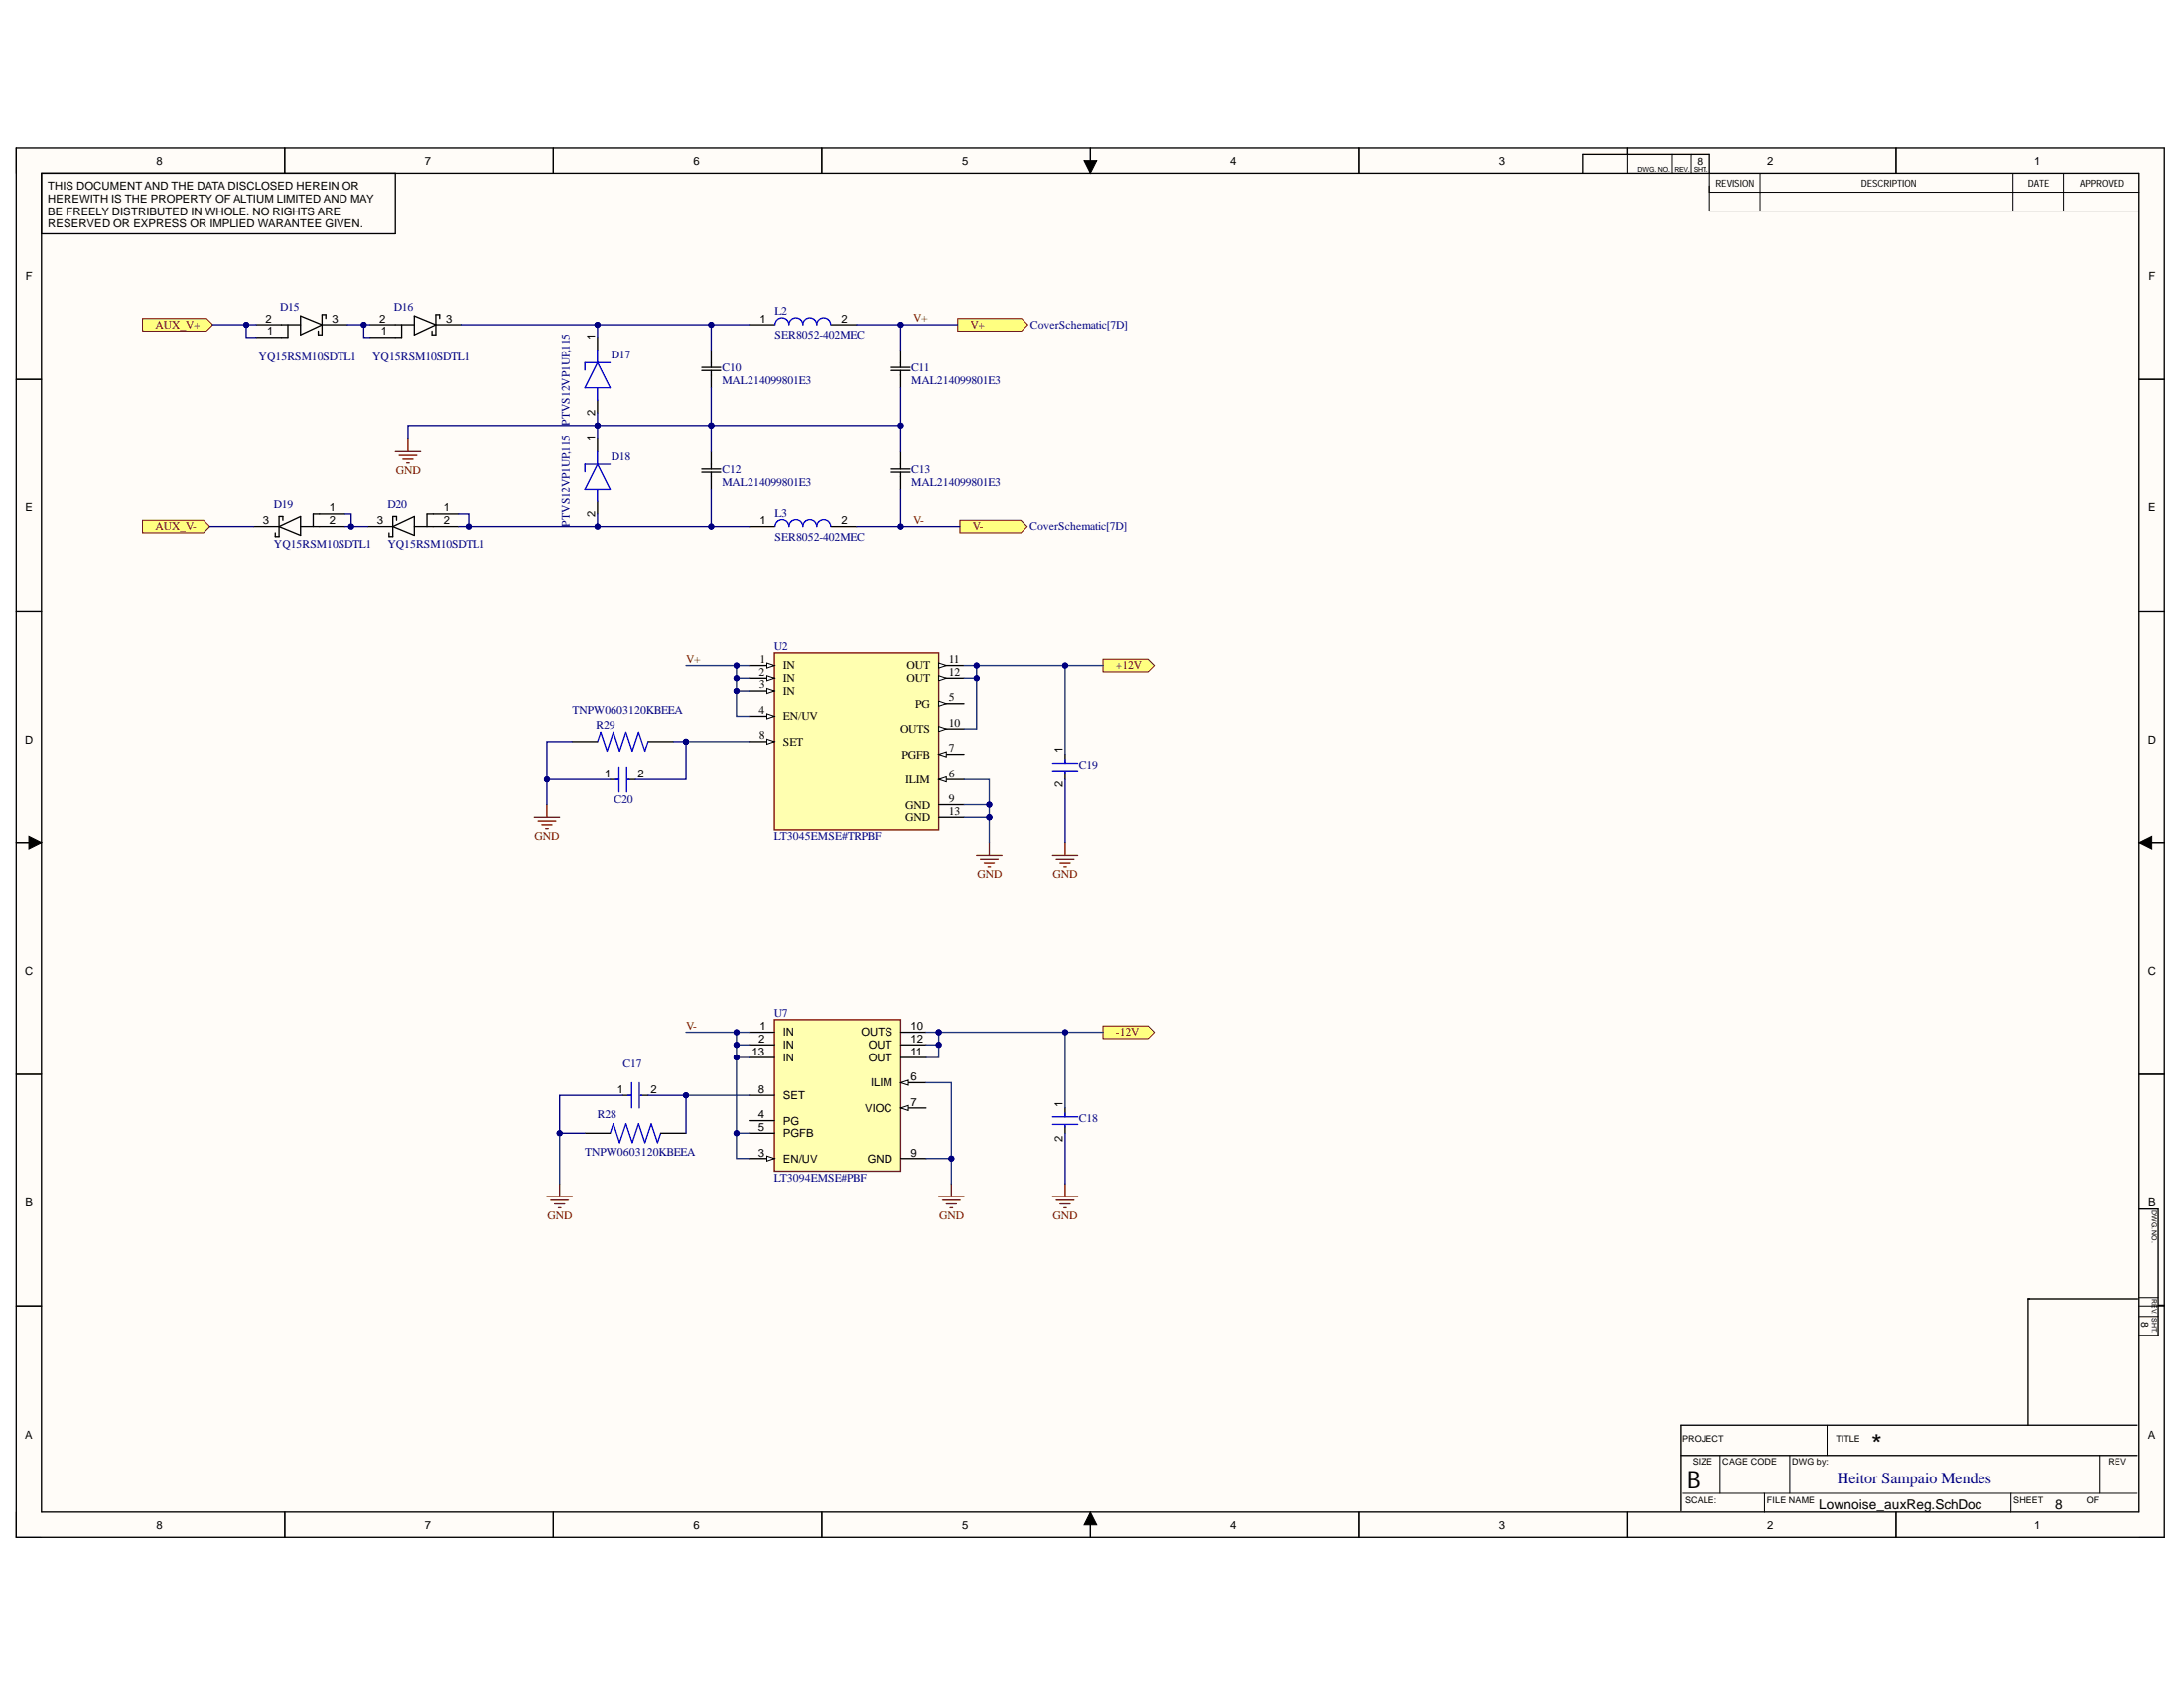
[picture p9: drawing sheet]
<svg xmlns="http://www.w3.org/2000/svg" width="279mm" height="216mm" viewBox="0 0 279 216" stroke-linecap="round" stroke-linejoin="round" font-family="sans-serif">
<g fill="#fffcf8">
<path d="M2.1 18.9h274.8v177.8h-274.8z" fill-rule="evenodd"/>
<path d="M5.3 22.1h268.4v171.3h-268.4z" fill-rule="evenodd"/>
</g>
<g fill="none" stroke="#000" stroke-width=".13">
<path d="M2.1 18.9v3.2M36.4 18.9v3.2M70.8 18.9v3.2M105.1 18.9v3.2M139.5 18.9v3.2M173.9 18.9v3.2M208.2 18.9v3.2M213.9 19.7v2.4M216.3 19.7v2.4M242.6 18.9v3.2M138.7 20.5h1.6l-.8 1.6zM218.7 22.1v4.9h55"/>
<path d="M218.7 24.6h55M225.2 22.1v4.9M257.5 22.1v4.9M264 22.1v4.9M2.1 48.5h3.2M273.7 48.5h3.2M2.1 78.2h3.2M273.7 78.2h3.2M2.1 107.8h3.2M3.7 107l1.6 .8-1.6 .8zM273.7 107.8l1.6-.8v1.6zM273.7 107.8h3.2"/>
<path d="M2.1 137.4h3.2M273.7 137.4h3.2M2.1 167h3.2M273.7 167h3.2M273.7 168.4h2.4M273.7 166h2.4M2.1 193.4v3.3h3.2M36.4 193.4v3.3M70.8 193.4v3.3M105.1 193.4v3.3M139.5 193.4l.8 1.6h-1.6zM139.5 193.4v3.3"/>
<path d="M173.9 193.4v3.3M208.2 193.4v3.3M215.2 191h58.2M220.1 186.2v4.8M225.7 191v2.4M229 186.2v4.8M233.7 182.3v3.9M242.6 193.4v3.3M257.3 191v2.4M268.6 186.2v4.8M273.7 196.7h3.2"/>
</g>
<g fill="none" stroke="#000" stroke-width=".17">
<path d="M2.1 18.9h274.8v177.7h-274.8zM36.4 18.9v3.2M70.8 18.9v3.2M105.1 18.9v3.2M139.5 18.9v3.2M173.9 18.9v3.2M208.2 18.9v.8M242.6 18.9v3.2M5.3 22.1h268.4v171.3h-268.4zM50.6 22.1v7.8h-45.3M202.5 22.1v-2.4h16.2v2.4M2.1 48.5h3.2"/>
<path d="M32.8 41.5h5.6M36.8 41.5v1.7h-4M38.4 40.4l2.8 1.1-2.8 1.3zM41.2 41.5h3.2M41.7 40.7v-.5h-.5v2.6h-.5v-.5M47.3 41.5h5.7M51.4 41.5v1.7h-4.1M53 40.4l2.7 1.1-2.7 1.3zM55.7 41.5h3.3M56.2 40.7v-.5h-.5v2.6h-.4v-.5M76.4 43.2v1.6M76.4 51.2v1.6"/>
<path d="M76.4 56.1v1.6M89.8 47.4h2.4M89.8 47h2.4M89.8 59.9h2.4M91 44.8v2.2M91 47.4v2.2M91 57.7v2.2M95.8 41.5h3.3M106.4 41.5h3.2M114 47.4h2.5M114 47h2.5M114 59.9h2.5"/>
<path d="M115.2 44.8v2.2M115.2 47.4v2.2M115.2 57.7v2.2M273.7 48.5h3.2M2.1 78.2h3.2M32.5 67.4h3.2M35.7 67.4l2.7-1.3v2.4zM36.2 66.6v-.5h-.5v2.6h-.5v-.5M38.4 67.4h5.7M44.1 65.8h-4v1.6M47 67.4h3.3M50.3 67.4l2.7-1.3v2.4z"/>
<path d="M50.7 66.6v-.5h-.4v2.6h-.5v-.5M53 67.4h5.7M58.7 65.8h-4.1v1.6M76.4 64.2v1.6M89.8 60.3h2.4M91 60.3v2.2M95.8 67.4h3.3M106.4 67.4h3.2M114 60.3h2.5M115.2 60.3v2.2M273.7 78.2h3.2M2.1 107.8h3.2"/>
<path d="M273.7 107.8h3.2M2.1 137.4h3.2M273.7 137.4h3.2M273.7 154.6h2.4v16.2h-2.4M2.1 167h3.2M273.5 166.1h-14v16.2M276.1 166.9h.8M36.4 193.4v3.3M70.8 193.4v3.3M105.1 193.4v3.3M139.5 193.4v3.3M173.9 193.4v3.3"/>
<path d="M208.2 193.4v3.3M215 186.2h58.4M242.6 193.4v3.3M273.4 182.3h-58.4v11"/>
</g>
<path d="M138.7 20.5h1.6l-.8 1.6zM3.7 107l1.6 .8-1.6 .8zM273.7 107.8l1.6-.8v1.6zM139.5 193.4l.8 1.6h-1.6z" fill="#000"/>
<g fill="none" stroke="#00f" stroke-width=".17">
<path d="M76.4 46.4l1.7 3.2h-3.3zM76.4 44.8v1.6M76.4 49.6v1.6M76.4 57.7v1.6M76.4 59.3l1.7 3.2h-3.3zM78.1 46.4h-3.3v1M78.1 59.3h-3.3v1M99.2 41.5a.89 .89 0 0 1 .8-.9 .89 .89 0 0 1 .9 .9 .89 .89 0 0 1 .9-.9 .89 .89 0 0 1 .9 .9 .89 .89 0 0 1 .9-.9 .89 .89 0 0 1 .9 .9 .89 .89 0 0 1 .9-.9 .89 .89 0 0 1 .9 .9M76.4 62.5v1.7M100.9 67.4a.89 .89 0 0 0-.9-.9 .89 .89 0 0 0-.8 .9M102.7 67.4a.89 .89 0 0 0-.9-.9 .89 .89 0 0 0-.9 .9M104.5 67.4a.89 .89 0 0 0-.9-.9 .89 .89 0 0 0-.9 .9"/>
<path d="M106.3 67.4a.89 .89 0 0 0-.9-.9 .89 .89 0 0 0-.9 .9"/>
</g>
<path d="M50.6 57.7h3.2M51.1 58.2h2.2M51.5 58.7h1.3M52 59.1h.4M52.2 56.1v1.6" fill="none" stroke="#800000" stroke-width=".17"/>
<path d="M18.2 40.7h8.2l.8 .8-.8 .8h-8.2z" fill-rule="evenodd" fill="#ffff80"/>
<path d="M18.2 40.7h8.2l.8 .8-.8 .8h-8.2z" fill="none" stroke="#800000" stroke-width=".13"/>
<path d="M18.2 66.6h7.8l.8 .8-.8 .8h-7.8z" fill-rule="evenodd" fill="#ffff80"/>
<path d="M18.2 66.6h7.8l.8 .8-.8 .8h-7.8z" fill="none" stroke="#800000" stroke-width=".13"/>
<path d="M141.1 131.2h5.8l.8 .8-.8 .8h-5.8z" fill-rule="evenodd" fill="#ffff80"/>
<path d="M141.1 131.2h5.8l.8 .8-.8 .8h-5.8z" fill="none" stroke="#800000" stroke-width=".13"/>
<path d="M141.1 84.4h5.8l.8 .8-.8 .8h-5.8z" fill-rule="evenodd" fill="#ffff80"/>
<path d="M141.1 84.4h5.8l.8 .8-.8 .8h-5.8z" fill="none" stroke="#800000" stroke-width=".13"/>
<g fill="none" stroke="#00f" stroke-width=".17">
<path d="M76.4 94.9l.4-1.3 .9 2.5 .8-2.5 .8 2.5 .8-2.5 .8 2.5 .8-2.5 .8 2.5 .4-1.2M78.7 99.7h.5M79.2 98.1v3.2M80.2 98.1v3.2M80.3 99.7h.2M134.6 97.6h3.3M134.6 98.6h3.3M136.3 97.1v.5M136.3 98.7v.2M80.8 138.5v3.2M81.8 138.5v3.2M78.1 144.9l.4-1.2 .8 2.5 .8-2.5 .8 2.5 .8-2.5 .8 2.5 .8-2.5 .8 2.5 .4-1.3"/>
<path d="M80.3 140.1h.5M81.9 140.1h.2M134.6 142.8h3.3M134.6 143.8h3.3M136.3 142.4v.4M136.3 144v.1"/>
</g>
<path d="M73.2 94.9h3.2M78.1 99.7h1.1M80.3 99.7h1M82.9 94.9h3.2M136.3 96.5v1.1M136.3 98.7v1M74.8 144.9h3.3M79.7 140.1h1.1M81.9 140.1h1M84.5 144.9h3.3M136.3 141.7v1.1M136.3 144v.9" fill="none" stroke="#000" stroke-width=".17"/>
<g fill="none" stroke="#800000" stroke-width=".17">
<path d="M68.4 104.6h3.2M68.8 105h2.3M69.3 105.5h1.3M69.8 106h.3M70 102.9v1.7M134.6 109.4h3.3M135.1 109.9h2.3M135.6 110.4h1.3M136.1 110.9h.3M136.3 107.8v1.6M134.6 153h3.3M135.1 153.5h2.3"/>
<path d="M135.6 154h1.3M136.1 154.5h.3M136.3 151.4v1.6"/>
</g>
<path d="M122.5 40.7h8.2l.8 .8-.8 .8h-8.2z" fill-rule="evenodd" fill="#ffff80"/>
<path d="M122.5 40.7h8.2l.8 .8-.8 .8h-8.2z" fill="none" stroke="#800000" stroke-width=".13"/>
<path d="M122.8 66.6h7.8l.8 .8-.8 .8h-7.8z" fill-rule="evenodd" fill="#ffff80"/>
<path d="M122.8 66.6h7.8l.8 .8-.8 .8h-7.8z" fill="none" stroke="#800000" stroke-width=".13"/>
<path d="M99.1 83.5h21v22.7h-21z" fill-rule="evenodd" fill="#ffffb0"/>
<path d="M99.1 83.5h21v22.7h-21z" fill="none" stroke="#800000" stroke-width=".17"/>
<path d="M95.8 85.2h3.3" fill="none" stroke="#000" stroke-width=".17"/>
<path d="M98.1 84.8l1 .4-1 .3z" fill="#f8fcff"/>
<path d="M98.1 84.8l1 .4-1 .3z" fill="none" stroke="#000" stroke-width=".13"/>
<path d="M95.8 86.8h3.3" fill="none" stroke="#000" stroke-width=".17"/>
<path d="M98.1 86.5l1 .3-1 .3z" fill="#f8fcff"/>
<path d="M98.1 86.5l1 .3-1 .3z" fill="none" stroke="#000" stroke-width=".13"/>
<path d="M95.8 88.4h3.3" fill="none" stroke="#000" stroke-width=".17"/>
<path d="M98.1 88.1l1 .3-1 .3z" fill="#f8fcff"/>
<path d="M98.1 88.1l1 .3-1 .3z" fill="none" stroke="#000" stroke-width=".13"/>
<path d="M120.1 85.2h3.2" fill="none" stroke="#000" stroke-width=".17"/>
<path d="M120.1 84.8l1 .4-1 .3z" fill="#f8fcff"/>
<path d="M120.1 84.8l1 .4-1 .3z" fill="none" stroke="#000" stroke-width=".13"/>
<path d="M120.1 86.8h3.2" fill="none" stroke="#000" stroke-width=".17"/>
<path d="M120.1 86.5l1 .3-1 .3z" fill="#f8fcff"/>
<path d="M120.1 86.5l1 .3-1 .3z" fill="none" stroke="#000" stroke-width=".13"/>
<path d="M95.8 91.6h3.3" fill="none" stroke="#000" stroke-width=".17"/>
<path d="M98.1 91.3l1 .3-1 .4z" fill="#f8fcff"/>
<path d="M98.1 91.3l1 .3-1 .4z" fill="none" stroke="#000" stroke-width=".13"/>
<path d="M120.1 99.7h3.2" fill="none" stroke="#000" stroke-width=".17"/>
<path d="M120.1 99.7l1-.3v.6z" fill="#f8fcff"/>
<path d="M120.1 99.7l1-.3v.6z" fill="none" stroke="#000" stroke-width=".13"/>
<path d="M120.1 93.2h3.2" fill="none" stroke="#000" stroke-width=".17"/>
<path d="M120.1 92.9l1 .3-1 .4z" fill="#f8fcff"/>
<path d="M120.1 92.9l1 .3-1 .4z" fill="none" stroke="#000" stroke-width=".13"/>
<path d="M120.1 90h3.2" fill="none" stroke="#000" stroke-width=".17"/>
<path d="M120.1 89.7l1 .3-1 .3z" fill="#f8fcff"/>
<path d="M120.1 89.7l1 .3-1 .3z" fill="none" stroke="#000" stroke-width=".13"/>
<path d="M120.1 96.5h3.2" fill="none" stroke="#000" stroke-width=".17"/>
<path d="M120.1 96.5l1-.3v.6z" fill="#f8fcff"/>
<path d="M120.1 96.5l1-.3v.6z" fill="none" stroke="#000" stroke-width=".13"/>
<path d="M95.8 94.9h3.3" fill="none" stroke="#000" stroke-width=".17"/>
<path d="M98.1 94.5l1 .4-1 .3z" fill="#f8fcff"/>
<path d="M98.1 94.5l1 .4-1 .3z" fill="none" stroke="#000" stroke-width=".13"/>
<path d="M120.1 102.9h3.2M120.1 104.6h3.2" fill="none" stroke="#000" stroke-width=".17"/>
<path d="M99.1 130.4h16.1v19.4h-16.1z" fill-rule="evenodd" fill="#ffffb0"/>
<path d="M99.1 130.4h16.1v19.4h-16.1z" fill="none" stroke="#800000" stroke-width=".17"/>
<path d="M95.8 132h3.3M95.8 133.6h3.3M95.8 135.3h3.3M115.2 133.6h3.3M115.2 135.3h3.3M95.8 148.2h3.3" fill="none" stroke="#000" stroke-width=".17"/>
<path d="M98.1 147.9l1 .3-1 .3z" fill="#f8fcff"/>
<path d="M98.1 147.9l1 .3-1 .3z" fill="none" stroke="#000" stroke-width=".13"/>
<path d="M115.2 138.5h3.3" fill="none" stroke="#000" stroke-width=".17"/>
<path d="M115.2 138.5l1-.3v.6z" fill="#f8fcff"/>
<path d="M115.2 138.5l1-.3v.6z" fill="none" stroke="#000" stroke-width=".13"/>
<path d="M115.2 132h3.3M95.8 143.3h3.3M95.8 144.9h3.3M95.8 140.1h3.3M115.2 141.7h3.3" fill="none" stroke="#000" stroke-width=".17"/>
<path d="M115.2 141.7l1-.3v.6z" fill="#f8fcff"/>
<path d="M115.2 141.7l1-.3v.6z" fill="none" stroke="#000" stroke-width=".13"/>
<path d="M115.2 148.2h3.3" fill="none" stroke="#000" stroke-width=".17"/>
<g fill="none" stroke="#800000" stroke-width=".17">
<path d="M124.9 109.4h3.3M125.4 109.9h2.3M125.9 110.4h1.3M126.4 110.9h.3M126.6 107.8v1.6M70 153h3.2M70.5 153.5h2.2M70.9 154h1.3M71.4 154.5h.4M71.6 151.4v1.6M120.1 153h3.2M120.6 153.5h2.2"/>
<path d="M121.1 154h1.3M121.5 154.5h.4M121.7 151.4v1.6"/>
</g>
<path d="M31.5 41.5v1.7h1.3" fill="none" stroke="#000080" stroke-width=".17"/>
<circle cx="31.5" cy="41.5" r=".32" fill="#000080"/>
<circle cx="31.5" cy="41.5" r=".32" fill="none" stroke="#000080" stroke-width=".13"/>
<path d="M44.1 65.8h.8v1.6" fill="none" stroke="#000080" stroke-width=".17"/>
<circle cx="44.9" cy="67.4" r=".32" fill="#000080"/>
<circle cx="44.9" cy="67.4" r=".32" fill="none" stroke="#000080" stroke-width=".13"/>
<path d="M58.7 65.8h1.3v1.6" fill="none" stroke="#000080" stroke-width=".17"/>
<circle cx="59.9" cy="67.4" r=".32" fill="#000080"/>
<circle cx="59.9" cy="67.4" r=".32" fill="none" stroke="#000080" stroke-width=".13"/>
<path d="M46.5 41.5v1.7h.8" fill="none" stroke="#000080" stroke-width=".17"/>
<circle cx="46.5" cy="41.5" r=".32" fill="#000080"/>
<circle cx="46.5" cy="41.5" r=".32" fill="none" stroke="#000080" stroke-width=".13"/>
<path d="M76.4 52.8v3.3" fill="none" stroke="#000080" stroke-width=".17"/>
<circle cx="76.4" cy="54.5" r=".32" fill="#000080"/>
<circle cx="76.4" cy="54.5" r=".32" fill="none" stroke="#000080" stroke-width=".13"/>
<path d="M91 49.6v4.9" fill="none" stroke="#000080" stroke-width=".17"/>
<circle cx="91" cy="54.5" r=".32" fill="#000080"/>
<circle cx="91" cy="54.5" r=".32" fill="none" stroke="#000080" stroke-width=".13"/>
<path d="M76.4 54.5h14.6v3.2" fill="none" stroke="#000080" stroke-width=".17"/>
<circle cx="76.4" cy="54.5" r=".32" fill="#000080"/>
<circle cx="76.4" cy="54.5" r=".32" fill="none" stroke="#000080" stroke-width=".13"/>
<circle cx="91" cy="54.5" r=".32" fill="#000080"/>
<circle cx="91" cy="54.5" r=".32" fill="none" stroke="#000080" stroke-width=".13"/>
<path d="M91 62.5v4.9h-14.6" fill="none" stroke="#000080" stroke-width=".17"/>
<circle cx="91" cy="67.4" r=".32" fill="#000080"/>
<circle cx="91" cy="67.4" r=".32" fill="none" stroke="#000080" stroke-width=".13"/>
<circle cx="76.4" cy="67.4" r=".32" fill="#000080"/>
<circle cx="76.4" cy="67.4" r=".32" fill="none" stroke="#000080" stroke-width=".13"/>
<path d="M115.2 49.6v4.9" fill="none" stroke="#000080" stroke-width=".17"/>
<circle cx="115.2" cy="54.5" r=".32" fill="#000080"/>
<circle cx="115.2" cy="54.5" r=".32" fill="none" stroke="#000080" stroke-width=".13"/>
<path d="M109.6 41.5h5.6v3.3" fill="none" stroke="#000080" stroke-width=".17"/>
<circle cx="115.2" cy="41.5" r=".32" fill="#000080"/>
<circle cx="115.2" cy="41.5" r=".32" fill="none" stroke="#000080" stroke-width=".13"/>
<path d="M115.2 62.5v4.9h-5.6" fill="none" stroke="#000080" stroke-width=".17"/>
<circle cx="115.2" cy="67.4" r=".32" fill="#000080"/>
<circle cx="115.2" cy="67.4" r=".32" fill="none" stroke="#000080" stroke-width=".13"/>
<path d="M91 67.4h4.8" fill="none" stroke="#000080" stroke-width=".17"/>
<circle cx="91" cy="67.4" r=".32" fill="#000080"/>
<circle cx="91" cy="67.4" r=".32" fill="none" stroke="#000080" stroke-width=".13"/>
<path d="M91 54.5h24.2v3.2" fill="none" stroke="#000080" stroke-width=".17"/>
<circle cx="115.2" cy="54.5" r=".32" fill="#000080"/>
<circle cx="115.2" cy="54.5" r=".32" fill="none" stroke="#000080" stroke-width=".13"/>
<circle cx="91" cy="54.5" r=".32" fill="#000080"/>
<circle cx="91" cy="54.5" r=".32" fill="none" stroke="#000080" stroke-width=".13"/>
<path d="M76.4 54.5h-24.2v1.6" fill="none" stroke="#000080" stroke-width=".17"/>
<circle cx="76.4" cy="54.5" r=".32" fill="#000080"/>
<circle cx="76.4" cy="54.5" r=".32" fill="none" stroke="#000080" stroke-width=".13"/>
<path d="M44.1 67.4h2.9" fill="none" stroke="#000080" stroke-width=".17"/>
<circle cx="44.9" cy="67.4" r=".32" fill="#000080"/>
<circle cx="44.9" cy="67.4" r=".32" fill="none" stroke="#000080" stroke-width=".13"/>
<path d="M76.4 65.8v1.6h-17.7" fill="none" stroke="#000080" stroke-width=".17"/>
<circle cx="59.9" cy="67.4" r=".32" fill="#000080"/>
<circle cx="59.9" cy="67.4" r=".32" fill="none" stroke="#000080" stroke-width=".13"/>
<circle cx="76.4" cy="67.4" r=".32" fill="#000080"/>
<circle cx="76.4" cy="67.4" r=".32" fill="none" stroke="#000080" stroke-width=".13"/>
<path d="M76.4 41.5v1.7" fill="none" stroke="#000080" stroke-width=".17"/>
<circle cx="76.4" cy="41.5" r=".32" fill="#000080"/>
<circle cx="76.4" cy="41.5" r=".32" fill="none" stroke="#000080" stroke-width=".13"/>
<path d="M91 41.5v3.3" fill="none" stroke="#000080" stroke-width=".17"/>
<circle cx="91" cy="41.5" r=".32" fill="#000080"/>
<circle cx="91" cy="41.5" r=".32" fill="none" stroke="#000080" stroke-width=".13"/>
<path d="M44.4 41.5h2.9" fill="none" stroke="#000080" stroke-width=".17"/>
<circle cx="46.5" cy="41.5" r=".32" fill="#000080"/>
<circle cx="46.5" cy="41.5" r=".32" fill="none" stroke="#000080" stroke-width=".13"/>
<path d="M27.2 41.5h5.6" fill="none" stroke="#000080" stroke-width=".17"/>
<circle cx="31.5" cy="41.5" r=".32" fill="#000080"/>
<circle cx="31.5" cy="41.5" r=".32" fill="none" stroke="#000080" stroke-width=".13"/>
<path d="M59 41.5h36.8" fill="none" stroke="#000080" stroke-width=".17"/>
<circle cx="76.4" cy="41.5" r=".32" fill="#000080"/>
<circle cx="76.4" cy="41.5" r=".32" fill="none" stroke="#000080" stroke-width=".13"/>
<circle cx="91" cy="41.5" r=".32" fill="#000080"/>
<circle cx="91" cy="41.5" r=".32" fill="none" stroke="#000080" stroke-width=".13"/>
<path d="M115.2 41.5h7.3M26.8 67.4h5.7" fill="none" stroke="#000080" stroke-width=".17"/>
<circle cx="115.2" cy="41.5" r=".32" fill="#000080"/>
<circle cx="115.2" cy="41.5" r=".32" fill="none" stroke="#000080" stroke-width=".13"/>
<path d="M136.3 99.7v8.1M82.9 140.1h4.9v4.8M136.3 144.9v6.5" fill="none" stroke="#000080" stroke-width=".17"/>
<circle cx="87.8" cy="140.1" r=".32" fill="#000080"/>
<circle cx="87.8" cy="140.1" r=".32" fill="none" stroke="#000080" stroke-width=".13"/>
<path d="M70 99.7h8.1" fill="none" stroke="#000080" stroke-width=".17"/>
<circle cx="70" cy="99.7" r=".32" fill="#000080"/>
<circle cx="70" cy="99.7" r=".32" fill="none" stroke="#000080" stroke-width=".13"/>
<path d="M87.8 94.9v4.8h-6.5" fill="none" stroke="#000080" stroke-width=".17"/>
<circle cx="87.8" cy="94.9" r=".32" fill="#000080"/>
<circle cx="87.8" cy="94.9" r=".32" fill="none" stroke="#000080" stroke-width=".13"/>
<path d="M115.2 67.4h7.6" fill="none" stroke="#000080" stroke-width=".17"/>
<circle cx="115.2" cy="67.4" r=".32" fill="#000080"/>
<circle cx="115.2" cy="67.4" r=".32" fill="none" stroke="#000080" stroke-width=".13"/>
<path d="M79.7 140.1h-8.1v4.8h3.2" fill="none" stroke="#000080" stroke-width=".17"/>
<circle cx="71.6" cy="144.9" r=".32" fill="#000080"/>
<circle cx="71.6" cy="144.9" r=".32" fill="none" stroke="#000080" stroke-width=".13"/>
<path d="M118.5 148.2h3.2v3.2" fill="none" stroke="#073763" stroke-width=".17"/>
<circle cx="121.7" cy="148.2" r=".32" fill="#000080"/>
<circle cx="121.7" cy="148.2" r=".32" fill="none" stroke="#000080" stroke-width=".13"/>
<path d="M118.5 138.5h3.2v9.7" fill="none" stroke="#073763" stroke-width=".17"/>
<circle cx="121.7" cy="148.2" r=".32" fill="#000080"/>
<circle cx="121.7" cy="148.2" r=".32" fill="none" stroke="#000080" stroke-width=".13"/>
<path d="M94.2 133.6h1.6" fill="none" stroke="#073763" stroke-width=".17"/>
<circle cx="94.2" cy="133.6" r=".32" fill="#000080"/>
<circle cx="94.2" cy="133.6" r=".32" fill="none" stroke="#000080" stroke-width=".13"/>
<path d="M95.8 132h-1.6v3.3h1.6" fill="none" stroke="#073763" stroke-width=".17"/>
<circle cx="94.2" cy="132" r=".32" fill="#000080"/>
<circle cx="94.2" cy="132" r=".32" fill="none" stroke="#000080" stroke-width=".13"/>
<circle cx="94.2" cy="133.6" r=".32" fill="#000080"/>
<circle cx="94.2" cy="133.6" r=".32" fill="none" stroke="#000080" stroke-width=".13"/>
<circle cx="94.2" cy="135.3" r=".32" fill="#000080"/>
<circle cx="94.2" cy="135.3" r=".32" fill="none" stroke="#000080" stroke-width=".13"/>
<path d="M87.8 132h6.4" fill="none" stroke="#073763" stroke-width=".17"/>
<circle cx="94.2" cy="132" r=".32" fill="#000080"/>
<circle cx="94.2" cy="132" r=".32" fill="none" stroke="#000080" stroke-width=".13"/>
<path d="M118.5 133.6h1.6" fill="none" stroke="#073763" stroke-width=".17"/>
<circle cx="120.1" cy="133.6" r=".32" fill="#000080"/>
<circle cx="120.1" cy="133.6" r=".32" fill="none" stroke="#000080" stroke-width=".13"/>
<path d="M118.5 132h1.6" fill="none" stroke="#073763" stroke-width=".17"/>
<circle cx="120.1" cy="132" r=".32" fill="#000080"/>
<circle cx="120.1" cy="132" r=".32" fill="none" stroke="#000080" stroke-width=".13"/>
<path d="M120.1 132h21" fill="none" stroke="#073763" stroke-width=".17"/>
<circle cx="120.1" cy="132" r=".32" fill="#000080"/>
<circle cx="120.1" cy="132" r=".32" fill="none" stroke="#000080" stroke-width=".13"/>
<circle cx="136.3" cy="132" r=".32" fill="#000080"/>
<circle cx="136.3" cy="132" r=".32" fill="none" stroke="#000080" stroke-width=".13"/>
<path d="M87.8 140.1h8" fill="none" stroke="#073763" stroke-width=".17"/>
<circle cx="87.8" cy="140.1" r=".32" fill="#000080"/>
<circle cx="87.8" cy="140.1" r=".32" fill="none" stroke="#000080" stroke-width=".13"/>
<path d="M94.2 135.3v9.6h1.6" fill="none" stroke="#073763" stroke-width=".17"/>
<circle cx="94.2" cy="144.9" r=".32" fill="#000080"/>
<circle cx="94.2" cy="144.9" r=".32" fill="none" stroke="#000080" stroke-width=".13"/>
<circle cx="94.2" cy="135.3" r=".32" fill="#000080"/>
<circle cx="94.2" cy="135.3" r=".32" fill="none" stroke="#000080" stroke-width=".13"/>
<path d="M94.2 144.9v3.3h1.6" fill="none" stroke="#073763" stroke-width=".17"/>
<circle cx="94.2" cy="144.9" r=".32" fill="#000080"/>
<circle cx="94.2" cy="144.9" r=".32" fill="none" stroke="#000080" stroke-width=".13"/>
<path d="M120.1 132v3.3h-1.6" fill="none" stroke="#073763" stroke-width=".17"/>
<circle cx="120.1" cy="132" r=".32" fill="#000080"/>
<circle cx="120.1" cy="132" r=".32" fill="none" stroke="#000080" stroke-width=".13"/>
<circle cx="120.1" cy="133.6" r=".32" fill="#000080"/>
<circle cx="120.1" cy="133.6" r=".32" fill="none" stroke="#000080" stroke-width=".13"/>
<path d="M71.6 144.9v6.5" fill="none" stroke="#073763" stroke-width=".17"/>
<circle cx="71.6" cy="144.9" r=".32" fill="#000080"/>
<circle cx="71.6" cy="144.9" r=".32" fill="none" stroke="#000080" stroke-width=".13"/>
<path d="M123.3 102.9h3.3" fill="none" stroke="#073763" stroke-width=".17"/>
<circle cx="126.6" cy="102.9" r=".32" fill="#000080"/>
<circle cx="126.6" cy="102.9" r=".32" fill="none" stroke="#000080" stroke-width=".13"/>
<path d="M123.3 104.6h3.3" fill="none" stroke="#073763" stroke-width=".17"/>
<circle cx="126.6" cy="104.6" r=".32" fill="#000080"/>
<circle cx="126.6" cy="104.6" r=".32" fill="none" stroke="#000080" stroke-width=".13"/>
<path d="M126.6 104.6v3.2" fill="none" stroke="#073763" stroke-width=".17"/>
<circle cx="126.6" cy="104.6" r=".32" fill="#000080"/>
<circle cx="126.6" cy="104.6" r=".32" fill="none" stroke="#000080" stroke-width=".13"/>
<path d="M123.3 85.2h1.6v8h-1.6" fill="none" stroke="#073763" stroke-width=".17"/>
<circle cx="124.9" cy="86.8" r=".32" fill="#000080"/>
<circle cx="124.9" cy="86.8" r=".32" fill="none" stroke="#000080" stroke-width=".13"/>
<circle cx="124.9" cy="85.2" r=".32" fill="#000080"/>
<circle cx="124.9" cy="85.2" r=".32" fill="none" stroke="#000080" stroke-width=".13"/>
<path d="M123.3 86.8h1.6" fill="none" stroke="#073763" stroke-width=".17"/>
<circle cx="124.9" cy="86.8" r=".32" fill="#000080"/>
<circle cx="124.9" cy="86.8" r=".32" fill="none" stroke="#000080" stroke-width=".13"/>
<path d="M94.2 86.8h1.6" fill="none" stroke="#073763" stroke-width=".17"/>
<circle cx="94.2" cy="86.8" r=".32" fill="#000080"/>
<circle cx="94.2" cy="86.8" r=".32" fill="none" stroke="#000080" stroke-width=".13"/>
<path d="M123.3 99.7h3.3v4.9" fill="none" stroke="#073763" stroke-width=".17"/>
<circle cx="126.6" cy="104.6" r=".32" fill="#000080"/>
<circle cx="126.6" cy="104.6" r=".32" fill="none" stroke="#000080" stroke-width=".13"/>
<circle cx="126.6" cy="102.9" r=".32" fill="#000080"/>
<circle cx="126.6" cy="102.9" r=".32" fill="none" stroke="#000080" stroke-width=".13"/>
<path d="M95.8 85.2h-1.6v3.2h1.6" fill="none" stroke="#073763" stroke-width=".17"/>
<circle cx="94.2" cy="85.2" r=".32" fill="#000080"/>
<circle cx="94.2" cy="85.2" r=".32" fill="none" stroke="#000080" stroke-width=".13"/>
<circle cx="94.2" cy="86.8" r=".32" fill="#000080"/>
<circle cx="94.2" cy="86.8" r=".32" fill="none" stroke="#000080" stroke-width=".13"/>
<circle cx="94.2" cy="88.4" r=".32" fill="#000080"/>
<circle cx="94.2" cy="88.4" r=".32" fill="none" stroke="#000080" stroke-width=".13"/>
<path d="M73.2 94.9h-3.2v8" fill="none" stroke="#000080" stroke-width=".17"/>
<circle cx="70" cy="99.7" r=".32" fill="#000080"/>
<circle cx="70" cy="99.7" r=".32" fill="none" stroke="#000080" stroke-width=".13"/>
<path d="M87.8 94.9h8" fill="none" stroke="#073763" stroke-width=".17"/>
<circle cx="87.8" cy="94.9" r=".32" fill="#000080"/>
<circle cx="87.8" cy="94.9" r=".32" fill="none" stroke="#000080" stroke-width=".13"/>
<path d="M86.1 94.9h1.7" fill="none" stroke="#000080" stroke-width=".17"/>
<circle cx="87.8" cy="94.9" r=".32" fill="#000080"/>
<circle cx="87.8" cy="94.9" r=".32" fill="none" stroke="#000080" stroke-width=".13"/>
<path d="M124.9 85.2h16.2" fill="none" stroke="#073763" stroke-width=".17"/>
<circle cx="124.9" cy="85.2" r=".32" fill="#000080"/>
<circle cx="124.9" cy="85.2" r=".32" fill="none" stroke="#000080" stroke-width=".13"/>
<circle cx="136.3" cy="85.2" r=".32" fill="#000080"/>
<circle cx="136.3" cy="85.2" r=".32" fill="none" stroke="#000080" stroke-width=".13"/>
<path d="M87.8 85.2h6.4" fill="none" stroke="#073763" stroke-width=".17"/>
<circle cx="94.2" cy="85.2" r=".32" fill="#000080"/>
<circle cx="94.2" cy="85.2" r=".32" fill="none" stroke="#000080" stroke-width=".13"/>
<path d="M94.2 88.4v3.2h1.6" fill="none" stroke="#073763" stroke-width=".17"/>
<circle cx="94.2" cy="88.4" r=".32" fill="#000080"/>
<circle cx="94.2" cy="88.4" r=".32" fill="none" stroke="#000080" stroke-width=".13"/>
<path d="M136.3 85.2v11.3" fill="none" stroke="#073763" stroke-width=".17"/>
<circle cx="136.3" cy="85.2" r=".32" fill="#000080"/>
<circle cx="136.3" cy="85.2" r=".32" fill="none" stroke="#000080" stroke-width=".13"/>
<path d="M136.3 132v9.7" fill="none" stroke="#073763" stroke-width=".17"/>
<circle cx="136.3" cy="132" r=".32" fill="#000080"/>
<circle cx="136.3" cy="132" r=".32" fill="none" stroke="#000080" stroke-width=".13"/>
<text font-size="3.5" x="239.4" y="185.9">*</text>
<text font-size="3.1" x="215.8" y="190.4">B</text>
<text font-size="2" fill="#000080" x="235.1" y="189.8">Heitor Sampaio Mendes</text>
<g font-size="1.7">
<text x="232.7" y="193.1">Lownoise_auxReg.SchDoc</text>
<text x="262.9" y="193.1">8</text>
</g>
<g font-size="1.5" fill="#000080">
<text x="35.9" y="39.8">D15</text>
<text x="50.4" y="39.8">D16</text>
<text x="99.1" y="40.3">L2</text>
<text x="33.1" y="46.1">YQ15RSM10SDTL1</text>
<text x="47.6" y="46.1">YQ15RSM10SDTL1</text>
<text x="78.2" y="45.9">D17</text>
<text x="92.4" y="47.5">C10</text>
<text x="99.1" y="43.3">SER8052-402MEC</text>
<text x="116.6" y="47.5">C11</text>
<text x="131.8" y="42.1">CoverSchematic[7D]</text>
<text x="92.4" y="49.1">MAL214099801E3</text>
<text x="116.6" y="49.1">MAL214099801E3</text>
<text x="72.9" y="54.5" transform="rotate(-90 72.9 54.5)">PTVS12VP1UP,115</text>
<text x="78.2" y="58.8">D18</text>
<text x="35" y="65">D19</text>
<text x="49.6" y="65">D20</text>
<text x="92.4" y="60.5">C12</text>
<text x="92.4" y="62.1">MAL214099801E3</text>
<text x="116.6" y="60.5">C13</text>
<text x="116.6" y="62.1">MAL214099801E3</text>
<text x="35" y="70.1">YQ15RSM10SDTL1</text>
<text x="49.6" y="70.1">YQ15RSM10SDTL1</text>
<text x="72.9" y="67.4" transform="rotate(-90 72.9 67.4)">PTVS12VP1UP,115</text>
<text x="99.1" y="66.2">L3</text>
<text x="99.1" y="69.2">SER8052-402MEC</text>
<text x="131.7" y="67.9">CoverSchematic[7D]</text>
<text x="99.1" y="83.2">U2</text>
<text x="73.2" y="91.3">TNPW0603120KBEEA</text>
<text x="76.3" y="93.2">R29</text>
<text x="138" y="98.2">C19</text>
<text x="78.5" y="102.8">C20</text>
<text x="99.1" y="107.5">LT3045EMSE#TRPBF</text>
<text x="99.1" y="130.1">U7</text>
<text x="79.7" y="136.6">C17</text>
<text x="76.4" y="143">R28</text>
<text x="138" y="143.5">C18</text>
<text x="74.8" y="147.9">TNPW0603120KBEEA</text>
<text x="99.1" y="151.1">LT3094EMSE#PBF</text>
</g>
<g font-size="1.5" fill="#800000">
<text x="116.9" y="41.2">V+</text>
<text x="19.9" y="42.1">AUX_V+</text>
<text x="124.1" y="42.1">V+</text>
<text x="50.6" y="60.6">GND</text>
<text x="19.9" y="67.9">AUX_V-</text>
<text x="116.9" y="67.1">V-</text>
<text x="124.4" y="67.9">V-</text>
<text x="87.8" y="84.9">V+</text>
<text x="142.7" y="85.7">+12V</text>
<text x="68.4" y="107.5">GND</text>
<text x="125" y="112.3">GND</text>
<text x="134.7" y="112.3">GND</text>
<text x="87.8" y="131.7">V-</text>
<text x="142.7" y="132.5">-12V</text>
<text x="70.1" y="156">GND</text>
<text x="120.1" y="156">GND</text>
<text x="134.7" y="156">GND</text>
</g>
<g font-size="1.5">
<text x="97.1" y="86.5">2</text>
<text x="97.2" y="88.1">3</text>
<text x="97.2" y="84.9">1</text>
<text x="100.2" y="85.7">IN</text>
<text x="100.2" y="87.3">IN</text>
<text x="100.2" y="88.9">IN</text>
<text x="116" y="85.7">OUT</text>
<text x="116" y="87.3">OUT</text>
<text x="121.4" y="84.9">11</text>
<text x="121.4" y="86.5">12</text>
<text x="121.4" y="89.7">5</text>
<text x="97.1" y="91.3">4</text>
<text x="97.2" y="94.5">8</text>
<text x="100.2" y="92.1">EN/UV</text>
<text x="100.2" y="95.4">SET</text>
<text x="115.2" y="93.7">OUTS</text>
<text x="117.1" y="90.5">PG</text>
<text x="121.4" y="92.9">10</text>
<text x="115.4" y="97">PGFB</text>
<text x="115.8" y="100.2">ILIM</text>
<text x="121.4" y="99.4">6</text>
<text x="121.4" y="96.2">7</text>
<text x="115.8" y="103.4">GND</text>
<text x="115.8" y="105.1">GND</text>
<text x="121.4" y="102.6">9</text>
<text x="121.4" y="104.2">13</text>
</g>
<g font-size="1.4">
<text x="20" y="21.1">8</text>
<text x="54.3" y="21.1">7</text>
<text x="88.7" y="21.1">6</text>
<text x="123.1" y="21.1">5</text>
<text x="157.4" y="21.1">4</text>
<text x="191.8" y="21.1">3</text>
<text x="226.1" y="21.1">2</text>
<text x="260.3" y="21.1">1</text>
<text x="6.1" y="24.3">THIS DOCUMENT AND THE DATA DISCLOSED HEREIN OR</text>
<text x="6.1" y="25.9">HEREWITH IS THE PROPERTY OF ALTIUM LIMITED AND MAY</text>
<text x="6.1" y="27.5">BE FREELY DISTRIBUTED IN WHOLE. NO RIGHTS ARE</text>
<text x="6.1" y="29.1">RESERVED OR EXPRESS OR IMPLIED WARANTEE GIVEN.</text>
<text x="3.3" y="35.8">F</text>
<text x="274.9" y="35.8">F</text>
<text x="34" y="41.2">2</text>
<text x="42.5" y="41.2">3</text>
<text x="48.5" y="41.2">2</text>
<text x="57" y="41.2">3</text>
<text x="97.2" y="41.2">1</text>
<text x="107.6" y="41.2">2</text>
<text x="34.2" y="42.9">1</text>
<text x="48.7" y="42.9">1</text>
<text x="76.1" y="43.5" transform="rotate(-90 76.1 43.5)">1</text>
<text x="76.1" y="53.2" transform="rotate(-90 76.1 53.2)">2</text>
<text x="76.1" y="56.4" transform="rotate(-90 76.1 56.4)">1</text>
<text x="3.3" y="65.5">E</text>
<text x="42.1" y="65.5">1</text>
<text x="56.7" y="65.5">1</text>
<text x="274.8" y="65.5">E</text>
<text x="33.7" y="67.1">3</text>
<text x="42.1" y="67.1">2</text>
<text x="48.2" y="67.1">3</text>
<text x="56.7" y="67.1">2</text>
<text x="76.1" y="66.2" transform="rotate(-90 76.1 66.2)">2</text>
<text x="97.2" y="67.1">1</text>
<text x="107.6" y="67.1">2</text>
<text x="3.2" y="95.1">D</text>
<text x="274.8" y="95.1">D</text>
<text x="77.4" y="99.4">1</text>
<text x="81.6" y="99.4">2</text>
<text x="136" y="100.7" transform="rotate(-90 136 100.7)">2</text>
<text x="136" y="96.3" transform="rotate(-90 136 96.3)">1</text>
<text x="3.2" y="124.7">C</text>
<text x="274.8" y="124.7">C</text>
<text x="97.2" y="131.7">1</text>
<text x="116.5" y="131.7">10</text>
<text x="96.2" y="135">13</text>
<text x="97.1" y="133.3">2</text>
<text x="100.2" y="132.5">IN</text>
<text x="100.2" y="134.2">IN</text>
<text x="100.2" y="135.8">IN</text>
<text x="110.2" y="132.5">OUTS</text>
<text x="111.1" y="135.8">OUT</text>
<text x="111.1" y="134.2">OUT</text>
<text x="116.5" y="135">11</text>
<text x="116.5" y="133.3">12</text>
<text x="79" y="139.8">1</text>
<text x="83.2" y="139.8">2</text>
<text x="97" y="143">4</text>
<text x="97" y="139.8">8</text>
<text x="100.2" y="143.8">PG</text>
<text x="100.2" y="140.6">SET</text>
<text x="110.6" y="142.2">VIOC</text>
<text x="111.4" y="139">ILIM</text>
<text x="116.5" y="138.2">6</text>
<text x="116.5" y="141.4">7</text>
<text x="136" y="141.6" transform="rotate(-90 136 141.6)">1</text>
<text x="97" y="147.9">3</text>
<text x="97" y="144.6">5</text>
<text x="100.2" y="148.7">EN/UV</text>
<text x="100.2" y="145.4">PGFB</text>
<text x="111" y="148.7">GND</text>
<text x="116.5" y="147.9">9</text>
<text x="136" y="146" transform="rotate(-90 136 146)">2</text>
<text x="3.3" y="154.4">B</text>
<text x="274.8" y="154.4">B</text>
<text x="3.2" y="184">A</text>
<text x="274.8" y="184">A</text>
<text x="20" y="195.6">8</text>
<text x="54.3" y="195.6">7</text>
<text x="88.7" y="195.6">6</text>
<text x="123.1" y="195.6">5</text>
<text x="157.4" y="195.6">4</text>
<text x="191.8" y="195.6">3</text>
<text x="226.1" y="195.6">2</text>
<text x="260.3" y="195.6">1</text>
</g>
<g font-size="1.3">
<text x="217.1" y="21.1">8</text>
<text x="219.5" y="23.8">REVISION</text>
<text x="238.1" y="23.8">DESCRIPTION</text>
<text x="259.5" y="23.8">DATE</text>
<text x="266.1" y="23.8">APPROVED</text>
<text x="274" y="169" transform="rotate(90 274 169)">8</text>
</g>
<g font-size="1.1">
<text x="215.1" y="184.4">PROJECT</text>
<text x="234.9" y="184.4">TITLE</text>
<text x="216.5" y="187.4">SIZE</text>
<text x="220.4" y="187.4">CAGE CODE</text>
<text x="229.3" y="187.4">DWG by:</text>
<text x="269.7" y="187.4">REV</text>
<text x="215.5" y="192.2">SCALE:</text>
<text x="226.1" y="192.2">FILE NAME</text>
<text x="257.6" y="192.2">SHEET</text>
<text x="266.9" y="192.2">OF</text>
</g>
<g font-size=".9">
<text x="209.5" y="22">DWG. NO.</text>
<text x="214.2" y="22">REV.</text>
<text x="216.6" y="22">SHT.</text>
<text x="275.3" y="154.8" transform="rotate(90 275.3 154.8)">DWG. NO.</text>
<text x="275.3" y="166.1" transform="rotate(90 275.3 166.1)">REV.</text>
<text x="275.3" y="168.6" transform="rotate(90 275.3 168.6)">SHT.</text>
</g>
</svg>
